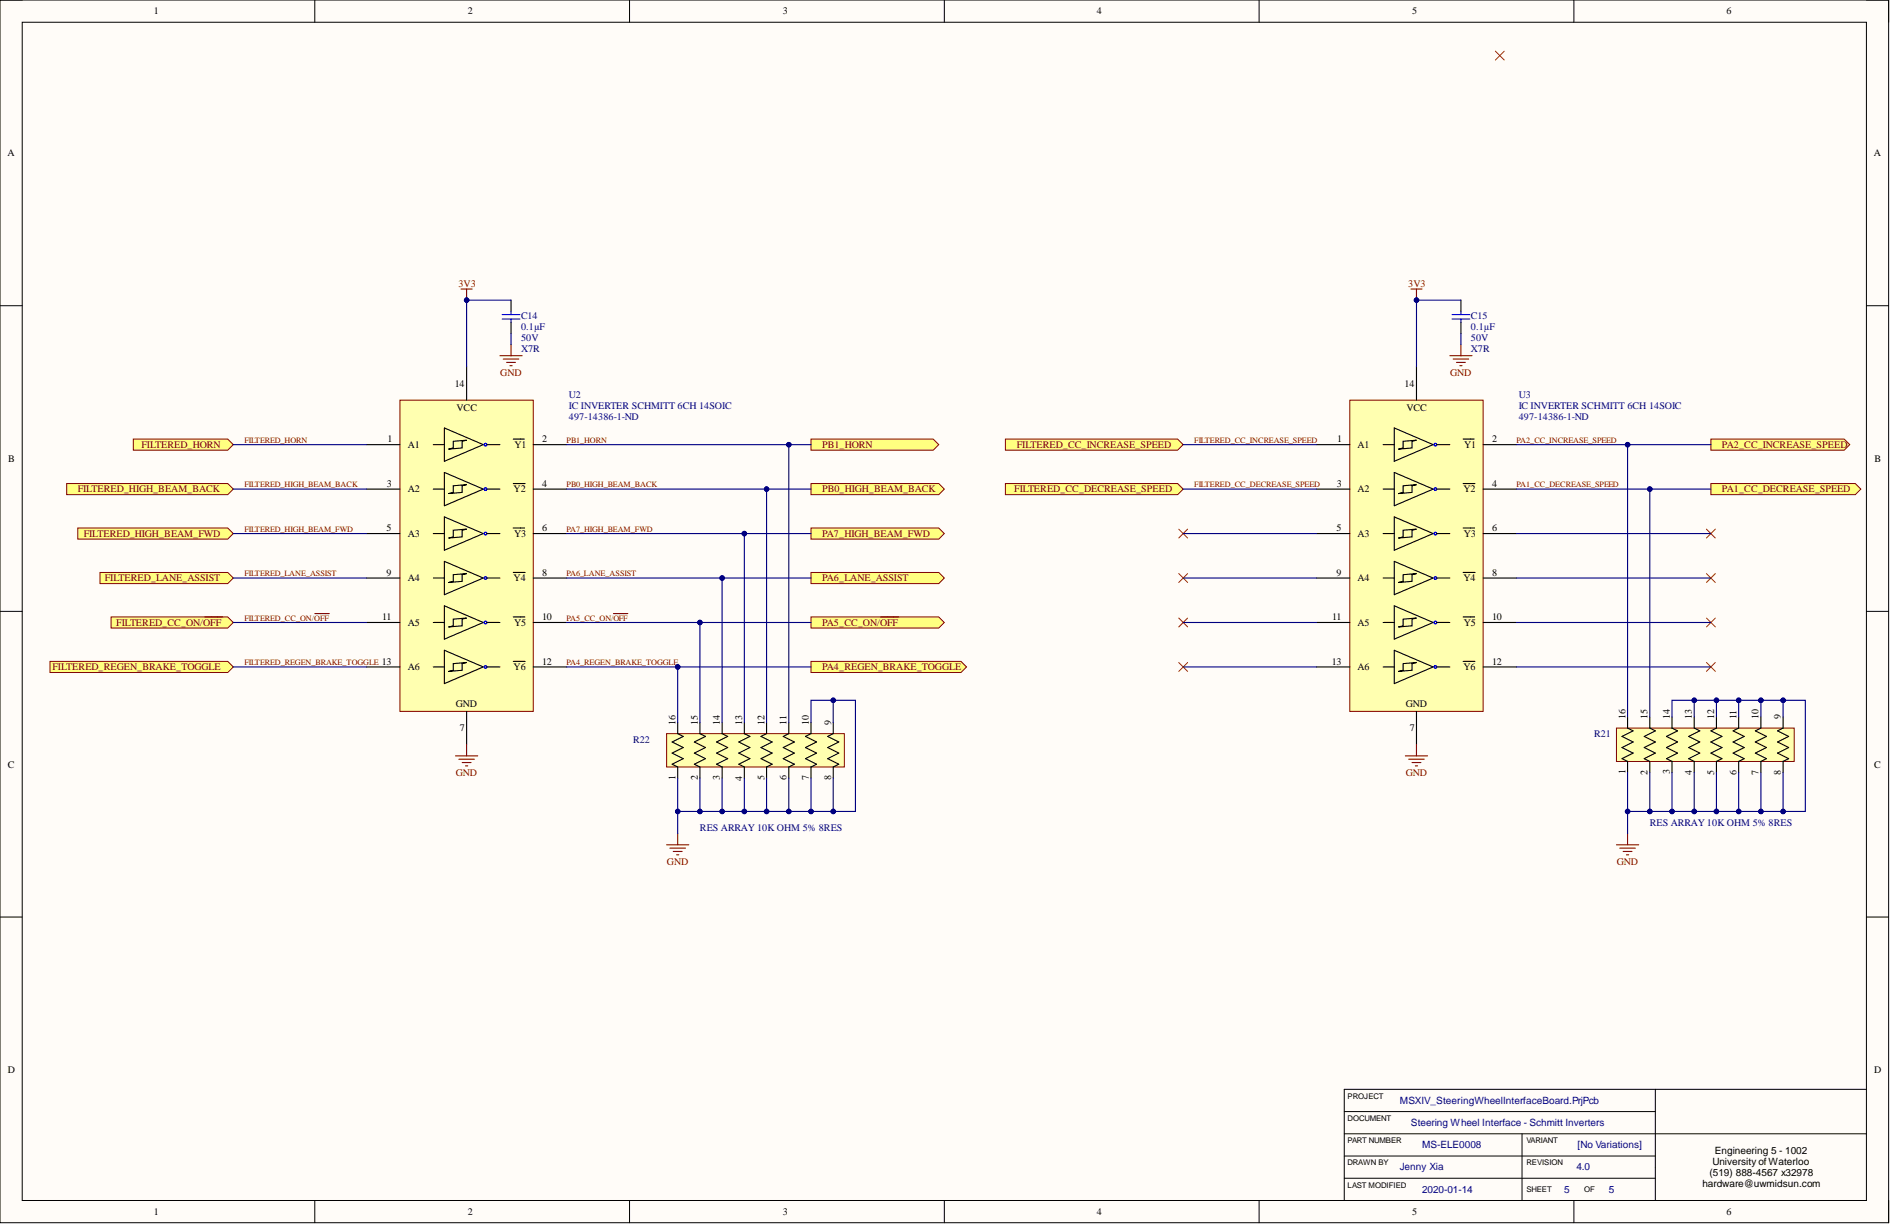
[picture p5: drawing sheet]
<svg xmlns="http://www.w3.org/2000/svg" width="431mm" height="279mm" viewBox="0 0 431 279" stroke-linecap="round" stroke-linejoin="round" font-family="sans-serif">
<path d="M0 0h430.9v278.9h-430.9z" fill-rule="evenodd" fill="#fffcf8"/>
<path d="M0 0h430.9v278.9h-430.9z" fill="none" stroke="#000" stroke-width=".23"/>
<path d="M5.1 5.1h420.7v268.7h-420.7z" fill-rule="evenodd" fill="#fffcf8"/>
<g fill="none" stroke="#000" stroke-width=".23">
<path d="M0 0h5.1M5.1 5.1h420.7v268.7h-420.7zM71.8 0v5.1M143.6 0v5.1M215.5 0v5.1M287.3 0v5.1M359.1 0v5.1M425.8 0h5.1v5.1M0 69.7h5.1M425.8 69.7h5.1M0 139.4h5.1M425.8 139.4h5.1"/>
<path d="M0 209.2h5.1M425.8 209.2h5.1M71.8 273.8v5.1M143.6 273.8v5.1M215.5 273.8v5.1M287.3 273.8v5.1M359.1 273.8v5.1M430.9 273.8v5.1"/>
</g>
<path d="M185 140.7h29.2l1.3 1.3-1.3 1.2h-29.2z" fill-rule="evenodd" fill="#ffff80"/>
<path d="M185 140.7h29.2l1.3 1.3-1.3 1.2h-29.2z" fill="none" stroke="#800000" stroke-width=".23"/>
<path d="M200.9 140.7h4.1" fill="none" stroke="#800000" stroke-width=".25"/>
<path d="M185 150.9h34.3l1.2 1.2-1.2 1.3h-34.3z" fill-rule="evenodd" fill="#ffff80"/>
<path d="M185 150.9h34.3l1.2 1.2-1.2 1.3h-34.3z" fill="none" stroke="#800000" stroke-width=".23"/>
<path d="M185 120.4h29.2l1.3 1.3-1.3 1.3h-29.2z" fill-rule="evenodd" fill="#ffff80"/>
<path d="M185 120.4h29.2l1.3 1.3-1.3 1.3h-29.2z" fill="none" stroke="#800000" stroke-width=".23"/>
<path d="M185 130.6h29.2l1.3 1.2-1.3 1.3h-29.2z" fill-rule="evenodd" fill="#ffff80"/>
<path d="M185 130.6h29.2l1.3 1.2-1.3 1.3h-29.2z" fill="none" stroke="#800000" stroke-width=".23"/>
<path d="M185 100.1h27.9l1.3 1.3-1.3 1.3h-27.9z" fill-rule="evenodd" fill="#ffff80"/>
<path d="M185 100.1h27.9l1.3 1.3-1.3 1.3h-27.9z" fill="none" stroke="#800000" stroke-width=".23"/>
<path d="M185 110.3h29.2l1.3 1.3-1.3 1.2h-29.2z" fill-rule="evenodd" fill="#ffff80"/>
<path d="M185 110.3h29.2l1.3 1.3-1.3 1.2h-29.2z" fill="none" stroke="#800000" stroke-width=".23"/>
<path d="M71.8 140h3.3" fill="none" stroke="#800000" stroke-width=".25"/>
<path d="M91.3 91.3h30.4v71h-30.4z" fill-rule="evenodd" fill="#ffffb0"/>
<path d="M91.3 91.3h30.4v71h-30.4z" fill="none" stroke="#800000" stroke-width=".23"/>
<g fill="none" stroke="#000" stroke-width=".25">
<path d="M101.4 97.6l8.9 3.8-8.9 3.8zM106.5 83.7v7.6M83.6 101.4h7.7M83.6 111.6h7.7M98.9 101.4h2.5M98.9 111.6h2.5M101.4 107.8l8.9 3.8-8.9 3.8zM101.4 117.9l8.9 3.8-8.9 3.8zM103.4 100.7l3.1-.3-1.1 .3v1.5l-3 .2 1-.2zM103.4 110.8l3.1-.3-1.1 .3v1.5l-3 .3 1-.3zM111 101.4h3.1M111 111.6h3.1"/>
<path d="M117.1 100.1h2.5M117.1 110.3h2.7M121.7 101.4h7.6M121.7 111.6h7.6M83.6 121.7h7.7M83.6 131.8h7.7M98.9 121.7h2.5M98.9 131.8h2.5M101.4 128l8.9 3.8-8.9 3.8zM101.4 138.2l8.9 3.8-8.9 3.8zM103.4 120.9l3.1-.2-1.1 .2v1.6l-3 .2 1-.2zM103.4 131.1l3.1-.3-1.1 .3v1.5l-3 .3 1-.3z"/>
<path d="M111 121.7h3.1M111 131.8h3.1M117.1 120.4h2.6M117.1 130.6h2.7M121.7 121.7h7.6M121.7 131.8h7.6M83.6 142h7.7M83.6 152.1h7.7M98.9 142h2.5M98.9 152.1h2.5M101.4 148.3l8.9 3.8-8.9 3.8zM103.4 141.2l3.1-.2-1.1 .2v1.5l-3 .3 1-.3z"/>
<path d="M103.4 151.4l3.1-.3-1.1 .3v1.5l-3 .2 1-.2zM111 142h3.1M111 152.1h3.1M117.1 140.7h2.6M117.1 150.9h2.7M121.7 142h7.6M121.7 152.1h7.6M106.5 162.3v7.6"/>
</g>
<g fill="none" stroke="#00f" stroke-width=".25">
<circle cx="110.8" cy="111.6" r=".29"/>
<circle cx="110.8" cy="101.4" r=".29"/>
<circle cx="110.8" cy="131.8" r=".29"/>
<circle cx="110.8" cy="121.7" r=".29"/>
<circle cx="110.8" cy="152.1" r=".29"/>
<circle cx="110.8" cy="142" r=".29"/>
</g>
<path d="M105.2 65.9h2.5M106.5 65.9v2.6M103.9 172.4h5.1M104.7 173.2h3.5M105.4 173.9h2.1M106.2 174.7h.5M106.5 169.9v2.5" fill="none" stroke="#800000" stroke-width=".25"/>
<circle cx="106.5" cy="68.5" r=".51" fill="#000080"/>
<circle cx="106.5" cy="68.5" r=".51" fill="none" stroke="#000080" stroke-width=".23"/>
<path d="M116.6 78.6v2.5M114.1 81.1h5M114.8 81.9h3.6M115.6 82.7h2M116.3 83.4h.6M140 140h3.2" fill="none" stroke="#800000" stroke-width=".25"/>
<path d="M114.6 72.8h4M114.6 71.8h4M116.6 71v.8M116.6 72.8v.7" fill="none" stroke="#00f" stroke-width=".25"/>
<path d="M116.6 68.5v2.5M116.6 73.5v2.6" fill="none" stroke="#000" stroke-width=".25"/>
<path d="M152.1 167.3h40.5v7.6h-40.5z" fill-rule="evenodd" fill="#ffffb0"/>
<path d="M152.1 167.3h40.5v7.6h-40.5z" fill="none" stroke="#800000" stroke-width=".23"/>
<path d="M154.6 164.8v2.5l1.3 .7-2.5 1.2 2.5 1.3-2.5 1.3 2.5 1.2-2.5 1.3 1.2 .6v2.6M159.7 164.8v2.5l1.3 .7-2.6 1.2 2.6 1.3-2.6 1.3 2.6 1.2-2.6 1.3 1.3 .6v2.6M164.8 164.8v2.5l1.2 .7-2.5 1.2 2.5 1.3-2.5 1.3 2.5 1.2-2.5 1.3 1.3 .6v2.6M169.8 164.8v2.5l1.3 .7-2.5 1.2 2.5 1.3-2.5 1.3 2.5 1.2-2.5 1.3 1.2 .6v2.6M174.9 164.8v2.5l-1.3 .7 2.6 1.2-2.6 1.3 2.6 1.3-2.6 1.2 2.6 1.3-1.3 .6v2.6M180 164.8v2.5l-1.3 .7 2.5 1.2-2.5 1.3 2.5 1.3-2.5 1.2 2.5 1.3-1.2 .6v2.6M185 164.8v2.5l-1.2 .7 2.5 1.2-2.5 1.3 2.5 1.3-2.5 1.2 2.5 1.3-1.3 .6v2.6M190.1 164.8v2.5l-1.3 .7 2.6 1.2-2.6 1.3 2.6 1.3-2.6 1.2 2.6 1.3-1.3 .6v2.6" fill="none" stroke="#000" stroke-width=".25"/>
<path d="M152.1 192.7h5.1M152.8 193.4h3.6M153.6 194.2h2M154.4 195h.5M154.6 190.1v2.6" fill="none" stroke="#800000" stroke-width=".25"/>
<path d="M390.4 100.1h30.4l1.2 1.3-1.2 1.3h-30.4z" fill-rule="evenodd" fill="#ffff80"/>
<path d="M390.4 100.1h30.4l1.2 1.3-1.2 1.3h-30.4z" fill="none" stroke="#800000" stroke-width=".23"/>
<path d="M390.4 110.3h32.9l1.3 1.3-1.3 1.2h-32.9z" fill-rule="evenodd" fill="#ffff80"/>
<path d="M390.4 110.3h32.9l1.3 1.3-1.3 1.2h-32.9z" fill="none" stroke="#800000" stroke-width=".23"/>
<path d="M308 91.3h30.4v71h-30.4z" fill-rule="evenodd" fill="#ffffb0"/>
<path d="M308 91.3h30.4v71h-30.4z" fill="none" stroke="#800000" stroke-width=".23"/>
<g fill="none" stroke="#000" stroke-width=".25">
<path d="M318.1 97.6l8.9 3.8-8.9 3.8zM323.2 83.7v7.6M300.4 101.4h7.6M300.4 111.6h7.6M315.6 101.4h2.5M315.6 111.6h2.5M318.1 107.8l8.9 3.8-8.9 3.8zM318.1 117.9l8.9 3.8-8.9 3.8zM320.1 100.7l3.1-.3-1 .3v1.5l-3.1 .2 1-.2zM320.1 110.8l3.1-.3-1 .3v1.5l-3.1 .3 1-.3zM327.7 101.4h3.1M327.7 111.6h3.1"/>
<path d="M333.8 100.1h2.5M333.8 110.3h2.7M338.4 101.4h7.6M338.4 111.6h7.6M300.4 121.7h7.6M300.4 131.8h7.6M315.6 121.7h2.5M315.6 131.8h2.5M318.1 128l8.9 3.8-8.9 3.8zM318.1 138.2l8.9 3.8-8.9 3.8zM320.1 120.9l3.1-.2-1 .2v1.6l-3.1 .2 1-.2zM320.1 131.1l3.1-.3-1 .3v1.5l-3.1 .3 1-.3z"/>
<path d="M327.7 121.7h3.1M327.7 131.8h3.1M333.8 120.4h2.6M333.8 130.6h2.7M338.4 121.7h7.6M338.4 131.8h7.6M300.4 142h7.6M300.4 152.1h7.6M315.6 142h2.5M315.6 152.1h2.5M318.1 148.3l8.9 3.8-8.9 3.8zM320.1 141.2l3.1-.2-1 .2v1.5l-3.1 .3 1-.3z"/>
<path d="M320.1 151.4l3.1-.3-1 .3v1.5l-3.1 .2 1-.2zM327.7 142h3.1M327.7 152.1h3.1M333.8 140.7h2.7M333.8 150.9h2.7M338.4 142h7.6M338.4 152.1h7.6M323.2 162.3v7.6"/>
</g>
<g fill="none" stroke="#00f" stroke-width=".25">
<circle cx="327.5" cy="111.6" r=".29"/>
<circle cx="327.5" cy="101.4" r=".29"/>
<circle cx="327.5" cy="131.8" r=".29"/>
<circle cx="327.5" cy="121.7" r=".29"/>
<circle cx="327.5" cy="142" r=".29"/>
<circle cx="327.5" cy="152.1" r=".29"/>
</g>
<path d="M321.9 65.9h2.5M323.2 65.9v2.6M320.6 172.4h5.1M321.4 173.2h3.6M322.2 173.9h2M322.9 174.7h.5M323.2 169.9v2.5" fill="none" stroke="#800000" stroke-width=".25"/>
<circle cx="323.2" cy="68.5" r=".51" fill="#000080"/>
<circle cx="323.2" cy="68.5" r=".51" fill="none" stroke="#000080" stroke-width=".23"/>
<path d="M331.3 72.8h4M331.3 71.8h4M333.3 71v.8M333.3 72.8v.7" fill="none" stroke="#00f" stroke-width=".25"/>
<path d="M333.3 68.5v2.5M333.3 73.5v2.6" fill="none" stroke="#000" stroke-width=".25"/>
<path d="M333.3 78.6v2.5M330.8 81.1h5.1M331.5 81.9h3.6M332.3 82.7h2M333.1 83.4h.5" fill="none" stroke="#800000" stroke-width=".25"/>
<path d="M368.8 166.1h40.6v7.6h-40.6z" fill-rule="evenodd" fill="#ffffb0"/>
<path d="M368.8 166.1h40.6v7.6h-40.6z" fill="none" stroke="#800000" stroke-width=".23"/>
<path d="M371.3 163.5v2.6l1.3 .6-2.5 1.3 2.5 1.2-2.5 1.3 2.5 1.3-2.5 1.2 1.2 .7v2.5M376.4 163.5v2.6l1.3 .6-2.6 1.3 2.6 1.2-2.6 1.3 2.6 1.3-2.6 1.2 1.3 .7v2.5M381.5 163.5v2.6l1.2 .6-2.5 1.3 2.5 1.2-2.5 1.3 2.5 1.3-2.5 1.2 1.3 .7v2.5M386.6 163.5v2.6l1.2 .6-2.5 1.3 2.5 1.2-2.5 1.3 2.5 1.3-2.5 1.2 1.3 .7v2.5M391.6 163.5v2.6l-1.2 .6 2.5 1.3-2.5 1.2 2.5 1.3-2.5 1.3 2.5 1.2-1.3 .7v2.5M396.7 163.5v2.6l-1.3 .6 2.6 1.3-2.6 1.2 2.6 1.3-2.6 1.3 2.6 1.2-1.3 .7v2.5M401.8 163.5v2.6l-1.3 .6 2.5 1.3-2.5 1.2 2.5 1.3-2.5 1.3 2.5 1.2-1.2 .7v2.5M406.8 163.5v2.6l-1.2 .6 2.5 1.3-2.5 1.2 2.5 1.3-2.5 1.3 2.5 1.2-1.3 .7v2.5" fill="none" stroke="#000" stroke-width=".25"/>
<path d="M368.8 192.7h5.1M369.6 193.4h3.5M370.3 194.2h2.1M371.1 195h.5M371.3 190.1v2.6" fill="none" stroke="#800000" stroke-width=".25"/>
<path d="M306.7 253.5h71M306.7 258.6h119.1M347.3 258.6v15.2M377.7 248.5v25.3M425.8 248.5h-119.1v25.3M306.7 263.7h71M306.7 268.7h71" fill="none" stroke="#000" stroke-width=".23"/>
<path d="M30.4 100.1h21.6l1.2 1.3-1.2 1.3h-21.6z" fill-rule="evenodd" fill="#ffff80"/>
<path d="M30.4 100.1h21.6l1.2 1.3-1.2 1.3h-21.6z" fill="none" stroke="#800000" stroke-width=".23"/>
<path d="M15.2 110.3h36.8l1.2 1.3-1.2 1.2h-36.8z" fill-rule="evenodd" fill="#ffff80"/>
<path d="M15.2 110.3h36.8l1.2 1.3-1.2 1.2h-36.8z" fill="none" stroke="#800000" stroke-width=".23"/>
<path d="M22.8 130.6h29.2l1.2 1.2-1.2 1.3h-29.2z" fill-rule="evenodd" fill="#ffff80"/>
<path d="M22.8 130.6h29.2l1.2 1.2-1.2 1.3h-29.2z" fill="none" stroke="#800000" stroke-width=".23"/>
<path d="M17.7 120.4h34.3l1.2 1.3-1.2 1.3h-34.3z" fill-rule="evenodd" fill="#ffff80"/>
<path d="M17.7 120.4h34.3l1.2 1.3-1.2 1.3h-34.3z" fill="none" stroke="#800000" stroke-width=".23"/>
<path d="M25.3 140.7h26.7l1.2 1.3-1.2 1.2h-26.7z" fill-rule="evenodd" fill="#ffff80"/>
<path d="M25.3 140.7h26.7l1.2 1.3-1.2 1.2h-26.7z" fill="none" stroke="#800000" stroke-width=".23"/>
<path d="M46.7 140.7h4.1" fill="none" stroke="#800000" stroke-width=".25"/>
<path d="M11.4 150.9h40.6l1.2 1.2-1.2 1.3h-40.6z" fill-rule="evenodd" fill="#ffff80"/>
<path d="M11.4 150.9h40.6l1.2 1.2-1.2 1.3h-40.6z" fill="none" stroke="#800000" stroke-width=".23"/>
<path d="M229.4 100.1h39.3l1.3 1.3-1.3 1.3h-39.3z" fill-rule="evenodd" fill="#ffff80"/>
<path d="M229.4 100.1h39.3l1.3 1.3-1.3 1.3h-39.3z" fill="none" stroke="#800000" stroke-width=".23"/>
<path d="M229.4 110.3h39.3l1.3 1.3-1.3 1.2h-39.3z" fill-rule="evenodd" fill="#ffff80"/>
<path d="M229.4 110.3h39.3l1.3 1.3-1.3 1.2h-39.3z" fill="none" stroke="#800000" stroke-width=".23"/>
<g fill="none" stroke="#f00" stroke-width=".23">
<path d="M341.2 11.7l2 2M343.2 11.7l-2 2M268.9 120.7l2.1 2M268.9 130.8l2.1 2.1M271 120.7l-2.1 2M271 130.8l-2.1 2.1M389.3 120.7l2.1 2M389.3 130.8l2.1 2.1M391.4 120.7l-2.1 2M391.4 130.8l-2.1 2.1M268.9 141l2.1 2M268.9 151.1l2.1 2"/>
<path d="M271 141l-2.1 2M271 151.1l-2.1 2M389.3 141l2.1 2M389.3 151.1l2.1 2M391.4 141l-2.1 2M391.4 151.1l-2.1 2"/>
</g>
<path d="M116.6 68.5h-10.1v15.2" fill="none" stroke="#000080" stroke-width=".25"/>
<circle cx="106.5" cy="68.5" r=".51" fill="#000080"/>
<circle cx="106.5" cy="68.5" r=".51" fill="none" stroke="#000080" stroke-width=".23"/>
<path d="M116.6 76.1v2.5M154.6 152.1v12.7" fill="none" stroke="#000080" stroke-width=".25"/>
<circle cx="154.6" cy="152.1" r=".51" fill="#000080"/>
<circle cx="154.6" cy="152.1" r=".51" fill="none" stroke="#000080" stroke-width=".23"/>
<path d="M159.7 142v22.8" fill="none" stroke="#000080" stroke-width=".25"/>
<circle cx="159.7" cy="142" r=".51" fill="#000080"/>
<circle cx="159.7" cy="142" r=".51" fill="none" stroke="#000080" stroke-width=".23"/>
<path d="M164.8 131.8v33" fill="none" stroke="#000080" stroke-width=".25"/>
<circle cx="164.8" cy="131.8" r=".51" fill="#000080"/>
<circle cx="164.8" cy="131.8" r=".51" fill="none" stroke="#000080" stroke-width=".23"/>
<path d="M169.8 121.7v43.1" fill="none" stroke="#000080" stroke-width=".25"/>
<circle cx="169.8" cy="121.7" r=".51" fill="#000080"/>
<circle cx="169.8" cy="121.7" r=".51" fill="none" stroke="#000080" stroke-width=".23"/>
<path d="M174.9 111.6v53.2" fill="none" stroke="#000080" stroke-width=".25"/>
<circle cx="174.9" cy="111.6" r=".51" fill="#000080"/>
<circle cx="174.9" cy="111.6" r=".51" fill="none" stroke="#000080" stroke-width=".23"/>
<path d="M180 101.4v63.4" fill="none" stroke="#000080" stroke-width=".25"/>
<circle cx="180" cy="101.4" r=".51" fill="#000080"/>
<circle cx="180" cy="101.4" r=".51" fill="none" stroke="#000080" stroke-width=".23"/>
<path d="M154.6 177.5v7.6" fill="none" stroke="#000080" stroke-width=".25"/>
<circle cx="154.6" cy="185.1" r=".51" fill="#000080"/>
<circle cx="154.6" cy="185.1" r=".51" fill="none" stroke="#000080" stroke-width=".23"/>
<path d="M159.7 177.5v7.6" fill="none" stroke="#000080" stroke-width=".25"/>
<circle cx="159.7" cy="185.1" r=".51" fill="#000080"/>
<circle cx="159.7" cy="185.1" r=".51" fill="none" stroke="#000080" stroke-width=".23"/>
<path d="M164.8 177.5v7.6" fill="none" stroke="#000080" stroke-width=".25"/>
<circle cx="164.8" cy="185.1" r=".51" fill="#000080"/>
<circle cx="164.8" cy="185.1" r=".51" fill="none" stroke="#000080" stroke-width=".23"/>
<path d="M169.8 177.5v7.6" fill="none" stroke="#000080" stroke-width=".25"/>
<circle cx="169.8" cy="185.1" r=".51" fill="#000080"/>
<circle cx="169.8" cy="185.1" r=".51" fill="none" stroke="#000080" stroke-width=".23"/>
<path d="M174.9 177.5v7.6" fill="none" stroke="#000080" stroke-width=".25"/>
<circle cx="174.9" cy="185.1" r=".51" fill="#000080"/>
<circle cx="174.9" cy="185.1" r=".51" fill="none" stroke="#000080" stroke-width=".23"/>
<path d="M180 177.5v7.6" fill="none" stroke="#000080" stroke-width=".25"/>
<circle cx="180" cy="185.1" r=".51" fill="#000080"/>
<circle cx="180" cy="185.1" r=".51" fill="none" stroke="#000080" stroke-width=".23"/>
<path d="M185 177.5v7.6" fill="none" stroke="#000080" stroke-width=".25"/>
<circle cx="185" cy="185.1" r=".51" fill="#000080"/>
<circle cx="185" cy="185.1" r=".51" fill="none" stroke="#000080" stroke-width=".23"/>
<path d="M190.1 159.7v5.1" fill="none" stroke="#000080" stroke-width=".25"/>
<circle cx="190.1" cy="159.7" r=".51" fill="#000080"/>
<circle cx="190.1" cy="159.7" r=".51" fill="none" stroke="#000080" stroke-width=".23"/>
<path d="M53.2 111.6h30.4M53.2 101.4h30.4M53.2 131.8h30.4M53.2 121.7h30.4M53.2 152.1h30.4M53.2 142h30.4M129.3 152.1h55.7" fill="none" stroke="#000080" stroke-width=".25"/>
<circle cx="154.6" cy="152.1" r=".51" fill="#000080"/>
<circle cx="154.6" cy="152.1" r=".51" fill="none" stroke="#000080" stroke-width=".23"/>
<path d="M129.3 142h55.7" fill="none" stroke="#000080" stroke-width=".25"/>
<circle cx="159.7" cy="142" r=".51" fill="#000080"/>
<circle cx="159.7" cy="142" r=".51" fill="none" stroke="#000080" stroke-width=".23"/>
<path d="M129.3 131.8h55.7" fill="none" stroke="#000080" stroke-width=".25"/>
<circle cx="164.8" cy="131.8" r=".51" fill="#000080"/>
<circle cx="164.8" cy="131.8" r=".51" fill="none" stroke="#000080" stroke-width=".23"/>
<path d="M129.3 121.7h55.7" fill="none" stroke="#000080" stroke-width=".25"/>
<circle cx="169.8" cy="121.7" r=".51" fill="#000080"/>
<circle cx="169.8" cy="121.7" r=".51" fill="none" stroke="#000080" stroke-width=".23"/>
<path d="M129.3 111.6h55.7" fill="none" stroke="#000080" stroke-width=".25"/>
<circle cx="174.9" cy="111.6" r=".51" fill="#000080"/>
<circle cx="174.9" cy="111.6" r=".51" fill="none" stroke="#000080" stroke-width=".23"/>
<path d="M129.3 101.4h55.7" fill="none" stroke="#000080" stroke-width=".25"/>
<circle cx="180" cy="101.4" r=".51" fill="#000080"/>
<circle cx="180" cy="101.4" r=".51" fill="none" stroke="#000080" stroke-width=".23"/>
<path d="M190.1 177.5v7.6h-35.5v5" fill="none" stroke="#000080" stroke-width=".25"/>
<circle cx="190.1" cy="185.1" r=".51" fill="#000080"/>
<circle cx="190.1" cy="185.1" r=".51" fill="none" stroke="#000080" stroke-width=".23"/>
<circle cx="185" cy="185.1" r=".51" fill="#000080"/>
<circle cx="185" cy="185.1" r=".51" fill="none" stroke="#000080" stroke-width=".23"/>
<circle cx="180" cy="185.1" r=".51" fill="#000080"/>
<circle cx="180" cy="185.1" r=".51" fill="none" stroke="#000080" stroke-width=".23"/>
<circle cx="174.9" cy="185.1" r=".51" fill="#000080"/>
<circle cx="174.9" cy="185.1" r=".51" fill="none" stroke="#000080" stroke-width=".23"/>
<circle cx="169.8" cy="185.1" r=".51" fill="#000080"/>
<circle cx="169.8" cy="185.1" r=".51" fill="none" stroke="#000080" stroke-width=".23"/>
<circle cx="164.8" cy="185.1" r=".51" fill="#000080"/>
<circle cx="164.8" cy="185.1" r=".51" fill="none" stroke="#000080" stroke-width=".23"/>
<circle cx="159.7" cy="185.1" r=".51" fill="#000080"/>
<circle cx="159.7" cy="185.1" r=".51" fill="none" stroke="#000080" stroke-width=".23"/>
<circle cx="154.6" cy="185.1" r=".51" fill="#000080"/>
<circle cx="154.6" cy="185.1" r=".51" fill="none" stroke="#000080" stroke-width=".23"/>
<path d="M185 164.8v-5.1h10.2v25.4h-5.1" fill="none" stroke="#000080" stroke-width=".25"/>
<circle cx="190.1" cy="159.7" r=".51" fill="#000080"/>
<circle cx="190.1" cy="159.7" r=".51" fill="none" stroke="#000080" stroke-width=".23"/>
<circle cx="190.1" cy="185.1" r=".51" fill="#000080"/>
<circle cx="190.1" cy="185.1" r=".51" fill="none" stroke="#000080" stroke-width=".23"/>
<path d="M333.3 68.5h-10.1v15.2" fill="none" stroke="#000080" stroke-width=".25"/>
<circle cx="323.2" cy="68.5" r=".51" fill="#000080"/>
<circle cx="323.2" cy="68.5" r=".51" fill="none" stroke="#000080" stroke-width=".23"/>
<path d="M333.3 76.1v2.5M376.4 111.6v51.9" fill="none" stroke="#000080" stroke-width=".25"/>
<circle cx="376.4" cy="111.6" r=".51" fill="#000080"/>
<circle cx="376.4" cy="111.6" r=".51" fill="none" stroke="#000080" stroke-width=".23"/>
<path d="M371.3 101.4v62.1" fill="none" stroke="#000080" stroke-width=".25"/>
<circle cx="371.3" cy="101.4" r=".51" fill="#000080"/>
<circle cx="371.3" cy="101.4" r=".51" fill="none" stroke="#000080" stroke-width=".23"/>
<path d="M371.3 176.2v8.9" fill="none" stroke="#000080" stroke-width=".25"/>
<circle cx="371.3" cy="185.1" r=".51" fill="#000080"/>
<circle cx="371.3" cy="185.1" r=".51" fill="none" stroke="#000080" stroke-width=".23"/>
<path d="M376.4 176.2v8.9" fill="none" stroke="#000080" stroke-width=".25"/>
<circle cx="376.4" cy="185.1" r=".51" fill="#000080"/>
<circle cx="376.4" cy="185.1" r=".51" fill="none" stroke="#000080" stroke-width=".23"/>
<path d="M381.5 176.2v8.9" fill="none" stroke="#000080" stroke-width=".25"/>
<circle cx="381.5" cy="185.1" r=".51" fill="#000080"/>
<circle cx="381.5" cy="185.1" r=".51" fill="none" stroke="#000080" stroke-width=".23"/>
<path d="M386.6 176.2v8.9" fill="none" stroke="#000080" stroke-width=".25"/>
<circle cx="386.6" cy="185.1" r=".51" fill="#000080"/>
<circle cx="386.6" cy="185.1" r=".51" fill="none" stroke="#000080" stroke-width=".23"/>
<path d="M391.6 176.2v8.9" fill="none" stroke="#000080" stroke-width=".25"/>
<circle cx="391.6" cy="185.1" r=".51" fill="#000080"/>
<circle cx="391.6" cy="185.1" r=".51" fill="none" stroke="#000080" stroke-width=".23"/>
<path d="M396.7 176.2v8.9" fill="none" stroke="#000080" stroke-width=".25"/>
<circle cx="396.7" cy="185.1" r=".51" fill="#000080"/>
<circle cx="396.7" cy="185.1" r=".51" fill="none" stroke="#000080" stroke-width=".23"/>
<path d="M401.8 176.2v8.9" fill="none" stroke="#000080" stroke-width=".25"/>
<circle cx="401.8" cy="185.1" r=".51" fill="#000080"/>
<circle cx="401.8" cy="185.1" r=".51" fill="none" stroke="#000080" stroke-width=".23"/>
<path d="M406.8 159.7v3.8" fill="none" stroke="#000080" stroke-width=".25"/>
<circle cx="406.8" cy="159.7" r=".51" fill="#000080"/>
<circle cx="406.8" cy="159.7" r=".51" fill="none" stroke="#000080" stroke-width=".23"/>
<path d="M270 111.6h30.4M270 101.4h30.4M270 131.8h30.4M270 121.7h30.4M346 131.8h44.4M346 121.7h44.4M270 152.1h30.4M270 142h30.4M346 152.1h44.4M346 142h44.4M386.6 159.7v3.8" fill="none" stroke="#000080" stroke-width=".25"/>
<circle cx="386.6" cy="159.7" r=".51" fill="#000080"/>
<circle cx="386.6" cy="159.7" r=".51" fill="none" stroke="#000080" stroke-width=".23"/>
<path d="M391.6 159.7v3.8" fill="none" stroke="#000080" stroke-width=".25"/>
<circle cx="391.6" cy="159.7" r=".51" fill="#000080"/>
<circle cx="391.6" cy="159.7" r=".51" fill="none" stroke="#000080" stroke-width=".23"/>
<path d="M396.7 159.7v3.8" fill="none" stroke="#000080" stroke-width=".25"/>
<circle cx="396.7" cy="159.7" r=".51" fill="#000080"/>
<circle cx="396.7" cy="159.7" r=".51" fill="none" stroke="#000080" stroke-width=".23"/>
<path d="M346 111.6h44.4" fill="none" stroke="#000080" stroke-width=".25"/>
<circle cx="376.4" cy="111.6" r=".51" fill="#000080"/>
<circle cx="376.4" cy="111.6" r=".51" fill="none" stroke="#000080" stroke-width=".23"/>
<path d="M346 101.4h44.4" fill="none" stroke="#000080" stroke-width=".25"/>
<circle cx="371.3" cy="101.4" r=".51" fill="#000080"/>
<circle cx="371.3" cy="101.4" r=".51" fill="none" stroke="#000080" stroke-width=".23"/>
<path d="M406.8 176.2v8.9h-35.5v5" fill="none" stroke="#000080" stroke-width=".25"/>
<circle cx="406.8" cy="185.1" r=".51" fill="#000080"/>
<circle cx="406.8" cy="185.1" r=".51" fill="none" stroke="#000080" stroke-width=".23"/>
<circle cx="401.8" cy="185.1" r=".51" fill="#000080"/>
<circle cx="401.8" cy="185.1" r=".51" fill="none" stroke="#000080" stroke-width=".23"/>
<circle cx="396.7" cy="185.1" r=".51" fill="#000080"/>
<circle cx="396.7" cy="185.1" r=".51" fill="none" stroke="#000080" stroke-width=".23"/>
<circle cx="391.6" cy="185.1" r=".51" fill="#000080"/>
<circle cx="391.6" cy="185.1" r=".51" fill="none" stroke="#000080" stroke-width=".23"/>
<circle cx="386.6" cy="185.1" r=".51" fill="#000080"/>
<circle cx="386.6" cy="185.1" r=".51" fill="none" stroke="#000080" stroke-width=".23"/>
<circle cx="381.5" cy="185.1" r=".51" fill="#000080"/>
<circle cx="381.5" cy="185.1" r=".51" fill="none" stroke="#000080" stroke-width=".23"/>
<circle cx="376.4" cy="185.1" r=".51" fill="#000080"/>
<circle cx="376.4" cy="185.1" r=".51" fill="none" stroke="#000080" stroke-width=".23"/>
<circle cx="371.3" cy="185.1" r=".51" fill="#000080"/>
<circle cx="371.3" cy="185.1" r=".51" fill="none" stroke="#000080" stroke-width=".23"/>
<path d="M401.8 159.7h-20.3v3.8" fill="none" stroke="#000080" stroke-width=".25"/>
<circle cx="401.8" cy="159.7" r=".51" fill="#000080"/>
<circle cx="401.8" cy="159.7" r=".51" fill="none" stroke="#000080" stroke-width=".23"/>
<circle cx="396.7" cy="159.7" r=".51" fill="#000080"/>
<circle cx="396.7" cy="159.7" r=".51" fill="none" stroke="#000080" stroke-width=".23"/>
<circle cx="391.6" cy="159.7" r=".51" fill="#000080"/>
<circle cx="391.6" cy="159.7" r=".51" fill="none" stroke="#000080" stroke-width=".23"/>
<circle cx="386.6" cy="159.7" r=".51" fill="#000080"/>
<circle cx="386.6" cy="159.7" r=".51" fill="none" stroke="#000080" stroke-width=".23"/>
<path d="M401.8 163.5v-3.8h10.1v25.4h-5.1" fill="none" stroke="#000080" stroke-width=".25"/>
<circle cx="401.8" cy="159.7" r=".51" fill="#000080"/>
<circle cx="401.8" cy="159.7" r=".51" fill="none" stroke="#000080" stroke-width=".23"/>
<circle cx="406.8" cy="159.7" r=".51" fill="#000080"/>
<circle cx="406.8" cy="159.7" r=".51" fill="none" stroke="#000080" stroke-width=".23"/>
<circle cx="406.8" cy="185.1" r=".51" fill="#000080"/>
<circle cx="406.8" cy="185.1" r=".51" fill="none" stroke="#000080" stroke-width=".23"/>
<g font-size="2.3">
<text x="35.1" y="3.3">1</text>
<text x="106.7" y="3.3">2</text>
<text x="178.6" y="3.3">3</text>
<text x="250.3" y="3.3">4</text>
<text x="322.2" y="3.3">5</text>
<text x="393.9" y="3.3">6</text>
<text x="1.7" y="35.7">A</text>
<text x="427.5" y="35.7">A</text>
<text x="103.8" y="88.2">14</text>
<text x="320.5" y="88.2">14</text>
<text x="104.2" y="93.8">VCC</text>
<text x="320.9" y="93.8">VCC</text>
<text x="88.4" y="100.9">1</text>
<text x="123.7" y="100.9">2</text>
<text x="305.1" y="100.9">1</text>
<text x="340.4" y="100.9">2</text>
<text x="1.9" y="105.4">B</text>
<text x="93" y="102.2">A1</text>
<text x="117.4" y="102.2">Y1</text>
<text x="309.7" y="102.2">A1</text>
<text x="334.1" y="102.2">Y1</text>
<text x="427.7" y="105.4">B</text>
<text x="88.3" y="111">3</text>
<text x="93" y="112.3">A2</text>
<text x="117.2" y="112.3">Y2</text>
<text x="123.7" y="111">4</text>
<text x="305" y="111">3</text>
<text x="309.7" y="112.3">A2</text>
<text x="333.9" y="112.3">Y2</text>
<text x="340.4" y="111">4</text>
<text x="88.2" y="121.2">5</text>
<text x="93" y="122.5">A3</text>
<text x="117.3" y="122.5">Y3</text>
<text x="123.7" y="121.2">6</text>
<text x="304.9" y="121.2">5</text>
<text x="309.7" y="122.5">A3</text>
<text x="334" y="122.5">Y3</text>
<text x="340.4" y="121.2">6</text>
<text x="88.2" y="131.3">9</text>
<text x="123.7" y="131.3">8</text>
<text x="304.9" y="131.3">9</text>
<text x="340.4" y="131.3">8</text>
<text x="93" y="132.6">A4</text>
<text x="117.2" y="132.6">Y4</text>
<text x="309.7" y="132.6">A4</text>
<text x="333.9" y="132.6">Y4</text>
<text x="87.2" y="141.5">11</text>
<text x="93" y="142.7">A5</text>
<text x="117.3" y="142.7">Y5</text>
<text x="123.7" y="141.5">10</text>
<text x="303.9" y="141.5">11</text>
<text x="309.7" y="142.7">A5</text>
<text x="334" y="142.7">Y5</text>
<text x="340.4" y="141.5">10</text>
<text x="87.1" y="151.6">13</text>
<text x="93" y="152.9">A6</text>
<text x="117.2" y="152.9">Y6</text>
<text x="123.7" y="151.6">12</text>
<text x="303.8" y="151.6">13</text>
<text x="309.7" y="152.9">A6</text>
<text x="333.9" y="152.9">Y6</text>
<text x="340.4" y="151.6">12</text>
<text x="104" y="161.2">GND</text>
<text x="320.7" y="161.2">GND</text>
<text x="104.9" y="166.8">7</text>
<text x="154.1" y="165.3" transform="rotate(-90 154.1 165.3)">16</text>
<text x="159.2" y="165.3" transform="rotate(-90 159.2 165.3)">15</text>
<text x="164.3" y="165.3" transform="rotate(-90 164.3 165.3)">14</text>
<text x="169.3" y="165.3" transform="rotate(-90 169.3 165.3)">13</text>
<text x="174.4" y="165.3" transform="rotate(-90 174.4 165.3)">12</text>
<text x="179.5" y="165.3" transform="rotate(-90 179.5 165.3)">11</text>
<text x="184.5" y="165.3" transform="rotate(-90 184.5 165.3)">10</text>
<text x="189.6" y="165.3" transform="rotate(-90 189.6 165.3)">9</text>
<text x="321.7" y="166.8">7</text>
<text x="370.8" y="164" transform="rotate(-90 370.8 164)">16</text>
<text x="375.9" y="164" transform="rotate(-90 375.9 164)">15</text>
<text x="381" y="164" transform="rotate(-90 381 164)">14</text>
<text x="386" y="164" transform="rotate(-90 386 164)">13</text>
<text x="391.1" y="164" transform="rotate(-90 391.1 164)">12</text>
<text x="396.2" y="164" transform="rotate(-90 396.2 164)">11</text>
<text x="401.3" y="164" transform="rotate(-90 401.3 164)">10</text>
<text x="406.3" y="164" transform="rotate(-90 406.3 164)">9</text>
<text x="1.8" y="175.1">C</text>
<text x="154.1" y="177.8" transform="rotate(-90 154.1 177.8)">1</text>
<text x="159.2" y="178" transform="rotate(-90 159.2 178)">2</text>
<text x="164.3" y="177.9" transform="rotate(-90 164.3 177.9)">3</text>
<text x="169.3" y="178.1" transform="rotate(-90 169.3 178.1)">4</text>
<text x="174.4" y="178" transform="rotate(-90 174.4 178)">5</text>
<text x="179.5" y="178" transform="rotate(-90 179.5 178)">6</text>
<text x="184.5" y="178" transform="rotate(-90 184.5 178)">7</text>
<text x="189.6" y="178" transform="rotate(-90 189.6 178)">8</text>
<text x="370.8" y="176.5" transform="rotate(-90 370.8 176.5)">1</text>
<text x="375.9" y="176.7" transform="rotate(-90 375.9 176.7)">2</text>
<text x="381" y="176.6" transform="rotate(-90 381 176.6)">3</text>
<text x="386" y="176.8" transform="rotate(-90 386 176.8)">4</text>
<text x="391.1" y="176.7" transform="rotate(-90 391.1 176.7)">5</text>
<text x="396.2" y="176.7" transform="rotate(-90 396.2 176.7)">6</text>
<text x="401.3" y="176.7" transform="rotate(-90 401.3 176.7)">7</text>
<text x="406.3" y="176.7" transform="rotate(-90 406.3 176.7)">8</text>
<text x="427.6" y="175.1">C</text>
<text x="1.8" y="244.8">D</text>
<text x="427.6" y="244.8">D</text>
<text x="391.3" y="263.2">Engineering 5 - 1002</text>
<text x="390" y="268.2">(519) 888-4567 x32978</text>
<text x="390.7" y="265.7">University of Waterloo</text>
<text x="388.4" y="270.8">hardware@uwmidsun.com</text>
<text x="35.1" y="277.1">1</text>
<text x="106.7" y="277.1">2</text>
<text x="178.6" y="277.1">3</text>
<text x="250.3" y="277.1">4</text>
<text x="322.2" y="277.1">5</text>
<text x="393.9" y="277.1">6</text>
</g>
<g font-size="2.3" fill="#800000">
<text x="104.6" y="65.4">3V3</text>
<text x="321.3" y="65.4">3V3</text>
<text x="114.1" y="85.7">GND</text>
<text x="330.9" y="85.7">GND</text>
<text x="32.3" y="102.2">FILTERED_HORN</text>
<text x="187.6" y="102.2">PB1_HORN</text>
<text x="232" y="102.2">FILTERED_CC_INCREASE_SPEED</text>
<text x="392.9" y="102.2">PA2_CC_INCREASE_SPEED</text>
<text x="17.7" y="112.3">FILTERED_HIGH_BEAM_BACK</text>
<text x="187.6" y="112.3">PB0_HIGH_BEAM_BACK</text>
<text x="231.4" y="112.3">FILTERED_CC_DECREASE_SPEED</text>
<text x="392.9" y="112.3">PA1_CC_DECREASE_SPEED</text>
<text x="19.1" y="122.5">FILTERED_HIGH_BEAM_FWD</text>
<text x="187.6" y="122.5">PA7_HIGH_BEAM_FWD</text>
<text x="23.9" y="132.6">FILTERED_LANE_ASSIST</text>
<text x="187.6" y="132.6">PA6_LANE_ASSIST</text>
<text x="26.5" y="142.7">FILTERED_CC_ON/OFF</text>
<text x="187.6" y="142.7">PA5_CC_ON/OFF</text>
<text x="12" y="152.9">FILTERED_REGEN_BRAKE_TOGGLE</text>
<text x="187.6" y="152.9">PA4_REGEN_BRAKE_TOGGLE</text>
<text x="104" y="177">GND</text>
<text x="320.7" y="177">GND</text>
<text x="152.2" y="197.2">GND</text>
<text x="368.9" y="197.2">GND</text>
</g>
<g font-size="2.3" fill="#000080">
<text x="118.9" y="75.3">0.1µF</text>
<text x="118.9" y="77.8">50V</text>
<text x="118.9" y="72.8">C14</text>
<text x="335.6" y="75.3">0.1µF</text>
<text x="335.6" y="77.8">50V</text>
<text x="335.6" y="72.8">C15</text>
<text x="118.9" y="80.4">X7R</text>
<text x="335.6" y="80.4">X7R</text>
<text x="129.8" y="95.8">497-14386-1-ND</text>
<text x="129.8" y="90.8">U2</text>
<text x="129.8" y="93.3">IC INVERTER SCHMITT 6CH 14SOIC</text>
<text x="346.5" y="95.8">497-14386-1-ND</text>
<text x="346.5" y="90.8">U3</text>
<text x="346.5" y="93.3">IC INVERTER SCHMITT 6CH 14SOIC</text>
<text x="144.5" y="169.4">R22</text>
<text x="363.7" y="168.1">R21</text>
<text x="159.7" y="189.6">RES ARRAY 10K OHM 5% 8RES</text>
<text x="376.4" y="188.4">RES ARRAY 10K OHM 5% 8RES</text>
<text x="319.4" y="251.8">MSXIV_SteeringWheelInterfaceBoard.PrjPcb</text>
<text x="321.9" y="256.8">Steering Wheel Interface - Schmitt Inverters</text>
<text x="324.4" y="261.9">MS-ELE0008</text>
<text x="359.9" y="261.9">[No Variations]</text>
<text x="319.4" y="267">Jenny Xia</text>
<text x="359.7" y="267">4.0</text>
<text x="324.4" y="272">2020-01-14</text>
<text x="356.9" y="272">5</text>
<text x="367" y="272">5</text>
</g>
<g font-size="1.9" fill="#800000">
<text x="55.8" y="101">FILTERED_HORN</text>
<text x="129.3" y="101">PB1_HORN</text>
<text x="272.5" y="101">FILTERED_CC_INCREASE_SPEED</text>
<text x="346" y="101">PA2_CC_INCREASE_SPEED</text>
<text x="55.8" y="111.1">FILTERED_HIGH_BEAM_BACK</text>
<text x="129.3" y="111.1">PB0_HIGH_BEAM_BACK</text>
<text x="272.5" y="111.1">FILTERED_CC_DECREASE_SPEED</text>
<text x="346" y="111.1">PA1_CC_DECREASE_SPEED</text>
<text x="55.8" y="121.3">FILTERED_HIGH_BEAM_FWD</text>
<text x="129.3" y="121.3">PA7_HIGH_BEAM_FWD</text>
<text x="55.8" y="131.4">FILTERED_LANE_ASSIST</text>
<text x="129.3" y="131.4">PA6_LANE_ASSIST</text>
<text x="55.8" y="141.6">FILTERED_CC_ON/OFF</text>
<text x="129.3" y="141.6">PA5_CC_ON/OFF</text>
<text x="55.8" y="151.7">FILTERED_REGEN_BRAKE_TOGGLE</text>
<text x="129.3" y="151.7">PA4_REGEN_BRAKE_TOGGLE</text>
</g>
<g font-size="1.8">
<text x="307.5" y="250.6">PROJECT</text>
<text x="307.5" y="255.6">DOCUMENT</text>
<text x="307.5" y="260.7">PART NUMBER</text>
<text x="348.3" y="260.7">VARIANT</text>
<text x="307.5" y="265.8">DRAWN BY</text>
<text x="348.3" y="265.8">REVISION</text>
<text x="307.5" y="270.9">LAST MODIFIED</text>
<text x="348.3" y="271.9">SHEET</text>
<text x="361.5" y="271.9">OF</text>
</g>
</svg>
